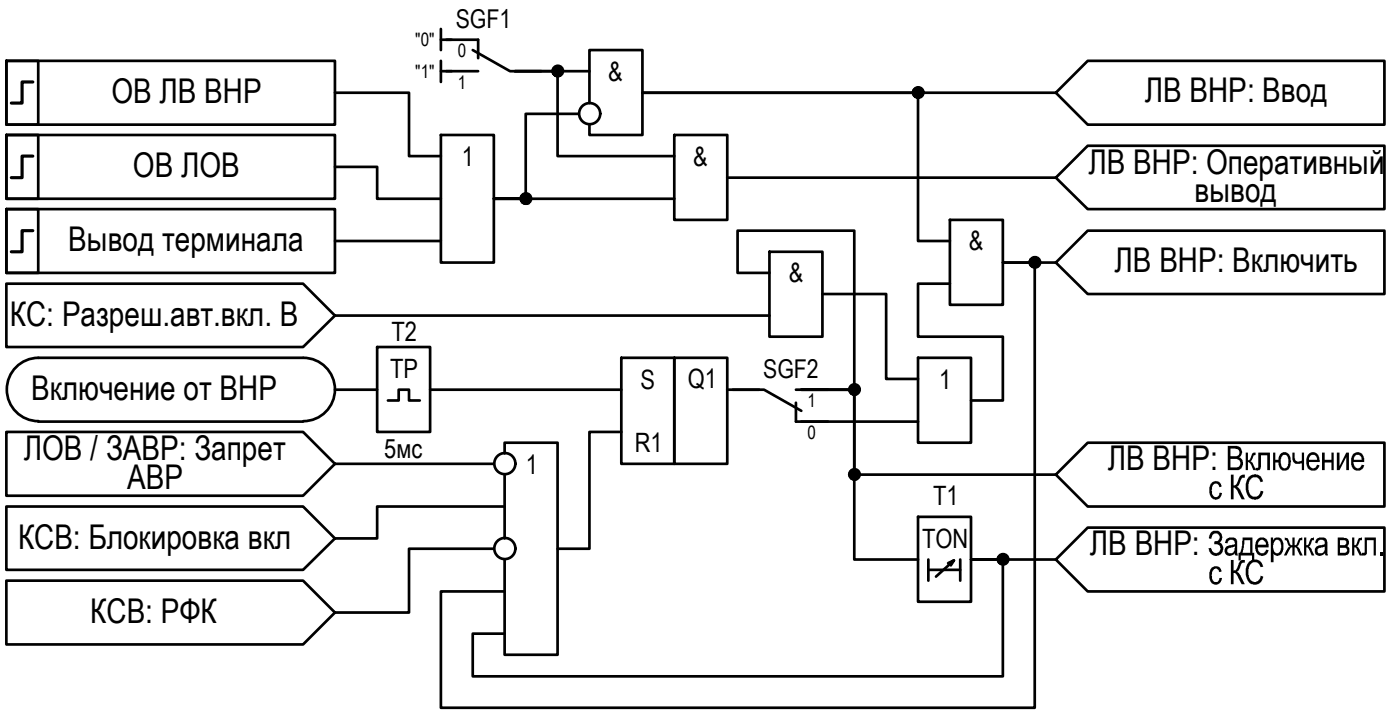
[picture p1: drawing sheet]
<svg xmlns="http://www.w3.org/2000/svg" width="132mm" height="68mm" viewBox="0 0 132 68" stroke-linecap="round" stroke-linejoin="round" font-family="sans-serif">
<path d="M42.1 3.7h3v1.8M42.1 6.7h3M44.6 4.7l3.5 2h3M69.1 36.7h3l3.5 2M75.1 37.9v1.8h3M75.1 36.7h3" fill="none" stroke="#000" stroke-width=".25"/>
<!-- layer: 0 -->
<g fill="none" stroke="#000" stroke-width=".25">
<path d="M.6 5.7h3v6h-3zM.6 5.7h31v6h-31zM.6 19.7h31v6h-31zM.6 19.7h3v6h-3zM.6 12.7h3v6h-3zM.6 12.7h31v6h-31zM31.6 15.7h4v3h6M31.6 8.7h7v6h3M41.6 12.7h5v12h-5zM41.6 2.7v2M41.6 5.7v2M41.6 3.7h1"/>
<path d="M41.6 6.7h1M54.6 10.7h-5v8h-3h17M55.6 6.7h-7h4v8h11M55.6 9.7v-5h5v8h-5v-1M63.6 12.7h5v8h-5zM68.6 16.7h31M99.6 8.7l3-3h28v6h-28zM99.6 8.7h-39h26v14h3M102.6 13.7h28v6h-28l-3-3zM.6 26.7h28l3 3-3 3h-28zM3.6 33.7h25a2.98 2.98 0 0 1 3 3 2.98 2.98 0 0 1-3 3M3.6 39.7h25"/>
<path d="M3.6 33.7a2.98 2.98 0 0 0-3 3 2.98 2.98 0 0 0 3 3M31.6 22.7h10M31.6 36.7h4M31.6 29.7h41M35.6 32.7h5v8h-5zM36.6 37.7h1v-1h1v1h1M40.6 36.7h18M58.6 33.7h5v10h-5zM63.6 33.7h5v10h-5zM68.6 36.7h3M72.6 23.7h5v8h-5zM72.6 25.7h-3v-4h11v15h-5"/>
<path d="M75.6 36.7h5v16h6M75.6 36.7h5v8h19M75.6 39.7h11M77.6 27.7h6v8h3M86.6 33.7h5v8h-5zM89.6 20.7h5v8h-5zM89.6 26.7h-3v5h8v6h-3M99.6 24.7h-5h3v42h-56v-11h6M102.6 21.7h28v6h-28l-3-3zM.6 40.7h28l3 3-3 3h-28zM.6 47.7h28l3 3-3 3h-28zM31.6 43.7h15"/>
<path d="M46.6 51.7h-8v6h-7l-3-3h-28v6h28l3-3M47.6 42.7v-1h5v20h-5v-9M47.6 47.7h-12v3h-4M47.6 44.7v6M58.6 40.7h-3v11h-3M86.6 48.7h5v8h-5zM87.6 52.7v2M87.6 53.7h3M89.4 53.1l.6-.3-1.7 1.5M90 52.8l-.3 .5M90.6 52.7v2M99.6 52.7h-8h3v11h-50v-4h3"/>
<path d="M102.6 49.7h28v6h-28l-3-3zM102.6 41.7h28v6h-28l-3-3z"/>
<circle cx="49.6" cy="18.7" r=".49"/>
<circle cx="52.6" cy="6.7" r=".49"/>
<circle cx="55.6" cy="10.7" r=".99"/>
<circle cx="86.6" cy="8.7" r=".49"/>
<circle cx="80.6" cy="36.7" r=".49"/>
<circle cx="97.6" cy="24.7" r=".49"/>
<circle cx="47.6" cy="43.7" r=".99"/>
<circle cx="47.6" cy="51.7" r=".99"/>
<circle cx="80.6" cy="44.7" r=".49"/>
<circle cx="94.6" cy="52.7" r=".49"/>
</g>
<g fill="#000" stroke="#000" stroke-width=".09">
<path d="M49.5 19.2h.2zM49.5 18.2h.1zM52.5 7.2h.2zM52.5 6.2h.1zM86.5 9.2h.2zM86.5 8.2h.1zM80.5 37.2h.2zM80.5 36.2h.1zM97.3 25.2h.5zM97.4 24.3h.4zM97.5 25.2h.2zM97.5 24.2h.1z"/>
<path d="M80.5 45.2h.2zM80.5 44.2h.1zM94.2 53.1h.7zM94.5 53.2h.2zM94.5 52.2h.1z"/>
<path d="M49.5 18.2h.2zM49.5 18.2h.2z"/>
<path d="M49.5 19.2h.1zM49.5 19.2h.1z"/>
<path d="M49.5 18.2l.2 .1zM49.5 18.2l.2 .1z"/>
<path d="M49.4 18.3h.4zM49.4 18.3h.4z"/>
<path d="M49.4 19.2h.3zM49.4 19.2h.3z"/>
<path d="M49.4 18.3h.4zM49.4 18.3h.4z"/>
<path d="M49.4 19.2h.4zM49.4 19.2h.3z"/>
<path d="M49.3 18.3h.6zM49.3 18.3h.6z"/>
<path d="M49.3 19.2h.5zM49.3 19.2h.5z"/>
<path d="M49.3 18.3h.6zM49.3 18.3h.6z"/>
<path d="M49.3 19.1h.6zM49.3 19.1l.5 .1z"/>
<path d="M49.2 18.3l.8 .1zM49.2 18.3l.8 .1z"/>
<path d="M49.2 19.1h.7zM49.2 19.1h.7z"/>
<path d="M49.2 18.4h.8zM49.2 18.4h.8z"/>
<path d="M49.2 18.4h.8zM49.2 18.4h.8z"/>
<path d="M49.2 19l.8 .1zM49.2 19l.8 .1z"/>
<path d="M49.2 19.1h.8zM49.2 19.1h.7z"/>
<path d="M49.2 18.4l.8 .1zM49.2 18.4l.8 .1z"/>
<path d="M49.1 18.5h.9zM49.1 18.5h.9z"/>
<path d="M49.1 18.9l.9 .1zM49.1 18.9l.9 .1z"/>
<path d="M49.2 19h.8zM49.2 19h.8z"/>
<path d="M49.1 18.5l.9 .1v-.1zM49.1 18.5l.9 .1h-.9z"/>
<path d="M49.1 18.6h1zM49.1 18.6h1z"/>
<path d="M49.1 18.9h.9zM49.1 18.9h.9z"/>
<path d="M49.1 18.9h.9zM49.1 18.9h.9z"/>
<path d="M49.1 18.6l1 .1zM49.1 18.6l1 .1z"/>
<path d="M49.1 18.7h1zM49.1 18.7h1z"/>
<path d="M49.1 18.7l1 .1zM49.1 18.7l1 .1z"/>
<path d="M49.1 18.8h1zM49.1 18.8h1z"/>
<path d="M49.1 18.8h1zM49.1 18.8l.9 .1z"/>
<path d="M52.5 7.2h.1zM52.5 7.2h.1z"/>
<path d="M52.5 6.2h.2zM52.5 6.2h.2z"/>
<path d="M52.5 6.2h.3zM52.4 6.2h.4z"/>
<path d="M52.4 6.2l.4 .1zM52.4 6.2l.4 .1z"/>
<path d="M52.4 7.2h.4zM52.4 7.2h.3z"/>
<path d="M52.4 6.3h.4zM52.3 6.3h.5z"/>
<path d="M52.4 7.2h.4zM52.4 7.2h.4z"/>
<path d="M52.3 6.3h.6zM52.3 6.3h.6z"/>
<path d="M52.3 7.2h.5zM52.3 7.2h.5z"/>
<path d="M52.3 6.3l.6 .1zM52.3 6.3l.6 .1z"/>
<path d="M52.2 6.4h.7zM52.2 6.4h.7z"/>
<path d="M52.2 7.1h.7zM52.2 7.1h.7z"/>
<path d="M52.3 7.1h.6zM52.3 7.1l.5 .1z"/>
<path d="M52.2 6.4h.8zM52.2 6.4h.8z"/>
<path d="M52.2 7.1h.7zM52.2 7.1h.7z"/>
<path d="M52.2 6.4l.8 .1zM52.2 6.4l.8 .1z"/>
<path d="M52.2 7h.8zM52.2 7l.7 .1z"/>
<path d="M52.2 6.5h.8zM52.1 6.5h.9z"/>
<path d="M52.1 6.5h1zM52.1 6.5h1z"/>
<path d="M52.1 7h.9zM52.1 7h.9z"/>
<path d="M52.2 7h.8zM52.2 7h.8z"/>
<path d="M52.1 6.5l1 .1zM52.1 6.5l1 .1z"/>
<path d="M52.1 6.6h1zM52.1 6.6h1z"/>
<path d="M52.1 6.6l1 .1zM52.1 6.6l1 .1z"/>
<path d="M52.1 6.8l1 .1zM52.1 6.8l1 .1z"/>
<path d="M52.1 6.9h1zM52.1 6.9h1z"/>
<path d="M52.1 6.9h1zM52.1 6.9l.9 .1z"/>
<path d="M52.1 6.7h1zM52.1 6.7h1z"/>
<path d="M52.1 6.7l1 .1v-.1zM52.1 6.7l1 .1h-1z"/>
<path d="M52.1 6.8h1zM52.1 6.8h1z"/>
<path d="M86.5 9.2h.1zM86.5 9.2h.1z"/>
<path d="M86.5 8.2h.2zM86.5 8.2h.2z"/>
<path d="M86.5 8.2l.2 .1zM86.4 8.3h.3z"/>
<path d="M86.4 8.3h.4zM86.4 8.3h.4z"/>
<path d="M86.4 9.2h.3zM86.4 9.2h.3z"/>
<path d="M86.4 8.3h.4zM86.3 8.3h.5z"/>
<path d="M86.4 9.2h.4zM86.4 9.2h.3z"/>
<path d="M86.3 8.3h.6zM86.3 8.3h.6z"/>
<path d="M86.3 9.2h.5zM86.3 9.2h.5z"/>
<path d="M86.3 8.3l.6 .1zM86.3 8.3l.6 .1z"/>
<path d="M86.3 9.1h.6zM86.3 9.1l.5 .1z"/>
<path d="M86.2 8.4h.7zM86.2 8.4h.7z"/>
<path d="M86.2 9.1h.7zM86.2 9.1h.7z"/>
<path d="M86.2 9.1h.7zM86.2 9.1h.7z"/>
<path d="M86.2 8.4h.8zM86.2 8.4h.8z"/>
<path d="M86.2 8.4h.8zM86.2 8.4h.8z"/>
<path d="M86.2 9h.8zM86.2 9l.7 .1z"/>
<path d="M86.2 8.4l.8 .1zM86.2 8.4l.8 .1z"/>
<path d="M86.1 8.5h.9zM86.1 8.5h.9z"/>
<path d="M86.1 9h.9zM86.1 9h.9z"/>
<path d="M86.2 9h.8zM86.2 9h.8z"/>
<path d="M86.1 8.5l.9 .1zM86.1 8.5l.9 .1z"/>
<path d="M86.1 8.6h.9zM86.1 8.6h.9z"/>
<path d="M86.1 8.6l1 .1-.1-.1zM86.1 8.6l1 .1h-1z"/>
<path d="M86.1 8.8l.9 .1zM86.1 8.8l.9 .1z"/>
<path d="M86.1 8.9h.9zM86.1 8.9h.9z"/>
<path d="M86.1 8.9h.9zM86.1 8.9l.9 .1z"/>
<path d="M86.1 8.7h1zM86.1 8.7h1z"/>
<path d="M86.1 8.7l1 .1zM86.1 8.7l1 .1z"/>
<path d="M86.1 8.8h1zM86.1 8.8h.9z"/>
<path d="M80.5 37.2h.1zM80.5 37.2h.1z"/>
<path d="M80.5 36.2h.2zM80.5 36.2h.2z"/>
<path d="M80.5 36.2l.2 .1zM80.4 36.3h.3z"/>
<path d="M80.4 36.3h.4zM80.4 36.3h.4z"/>
<path d="M80.4 37.2h.3zM80.4 37.2h.3z"/>
<path d="M80.4 36.3h.4zM80.4 36.3h.4z"/>
<path d="M80.4 37.2h.4zM80.4 37.2h.3z"/>
<path d="M80.3 36.3h.6zM80.3 36.3h.6z"/>
<path d="M80.3 37.1h.5zM80.3 37.1l.5 .1z"/>
<path d="M80.3 36.3h.6zM80.3 36.3h.6z"/>
<path d="M80.3 37.1h.6zM80.3 37.1h.5z"/>
<path d="M80.2 36.3l.7 .1zM80.2 36.3l.7 .1z"/>
<path d="M80.2 37.1h.7zM80.2 37.1h.7z"/>
<path d="M80.2 36.4h.7zM80.2 36.4h.7z"/>
<path d="M80.2 36.4l.8 .1zM80.2 36.4l.8 .1z"/>
<path d="M80.2 37l.7 .1zM80.2 37l.7 .1z"/>
<path d="M80.2 37.1h.7zM80.2 37.1h.7z"/>
<path d="M80.1 36.5h.9zM80.1 36.5h.9z"/>
<path d="M80.1 37h.9zM80.1 37h.8z"/>
<path d="M80.1 36.5l.9 .1zM80.1 36.5l.9 .1z"/>
<path d="M80.1 36.6h.9zM80.1 36.6h.9z"/>
<path d="M80.1 36.6h1zM80.1 36.6h1z"/>
<path d="M80.1 36.8l.9 .1zM80.1 36.8l.9 .1z"/>
<path d="M80.1 36.9h.9zM80.1 36.9h.9z"/>
<path d="M80.1 36.9h.9zM80.1 36.9l.9 .1z"/>
<path d="M80.1 36.6l1 .1zM80.1 36.7h1z"/>
<path d="M80.1 36.7h1zM80.1 36.7h1z"/>
<path d="M80.1 36.7l1 .1zM80.1 36.7l1 .1z"/>
<path d="M80.1 36.8h1zM80.1 36.8h1z"/>
<path d="M80.1 36.8h1zM80.1 36.8h.9z"/>
<path d="M97.5 25.2h.1zM97.5 25.2h.1z"/>
<path d="M97.5 24.2h.2zM97.5 24.2h.2z"/>
<path d="M97.5 24.2h.2zM97.4 24.2h.3z"/>
<path d="M97.4 24.2l.4 .1zM97.4 24.2l.4 .1zM97.3 24.3h.5z"/>
<path d="M97.4 25.2h.3zM97.4 25.2h.3z"/>
<path d="M97.3 24.3h.6zM97.3 24.3h.6z"/>
<path d="M97.4 25.2h.4zM97.4 25.2h.3z"/>
<path d="M97.3 24.3l.6 .1zM97.3 24.3l.6 .1z"/>
<path d="M97.2 24.4h.7zM97.2 24.4h.7z"/>
<path d="M97.2 25.1h.7zM97.2 25.1h.7z"/>
<path d="M97.3 25.1h.6zM97.3 25.1l.5 .1zM97.3 25.2h.5z"/>
<path d="M97.2 24.4h.8zM97.2 24.4h.8z"/>
<path d="M97.2 25.1h.7zM97.2 25.1h.7z"/>
<path d="M97.2 24.4h.8zM97.2 24.4h.8z"/>
<path d="M97.2 25h.8zM97.2 25l.7 .1z"/>
<path d="M97.2 24.4l.8 .1zM97.2 24.4l.8 .1z"/>
<path d="M97.1 24.5h1zM97.1 24.5h1z"/>
<path d="M97.1 25h.9zM97.1 25h.9z"/>
<path d="M97.2 25h.8zM97.2 25h.8z"/>
<path d="M97.1 24.5l1 .1zM97.1 24.5l1 .1z"/>
<path d="M97.1 24.6h1zM97.1 24.6h1z"/>
<path d="M97.1 24.6l1 .1zM97.1 24.6l1 .1z"/>
<path d="M97.1 24.7h1zM97.1 24.7h1h-1z"/>
<path d="M97.1 24.7l1 .1zM97.1 24.7l1 .1z"/>
<path d="M97.1 24.8h1zM97.1 24.8h1z"/>
<path d="M97.1 24.8l1 .1zM97.1 24.8l1 .1z"/>
<path d="M97.1 24.9h1zM97.1 24.9h1z"/>
<path d="M97.1 24.9h1zM97.1 24.9l.9 .1z"/>
<path d="M80.5 45.2h.1zM80.5 45.2h.1z"/>
<path d="M80.5 44.2h.2zM80.5 44.2h.2z"/>
<path d="M80.5 44.2l.2 .1zM80.4 44.3h.3z"/>
<path d="M80.4 44.3h.4zM80.4 44.3h.4z"/>
<path d="M80.4 45.2h.3zM80.4 45.2h.3z"/>
<path d="M80.4 44.3h.4zM80.4 44.3h.4z"/>
<path d="M80.4 45.2h.4zM80.4 45.2h.3z"/>
<path d="M80.3 44.3h.6zM80.3 44.3h.6z"/>
<path d="M80.3 45.1h.5zM80.3 45.1l.5 .1z"/>
<path d="M80.3 44.3h.6zM80.3 44.3h.6z"/>
<path d="M80.3 45.1h.6zM80.3 45.1h.5z"/>
<path d="M80.2 44.3l.7 .1zM80.2 44.3l.7 .1z"/>
<path d="M80.2 45.1h.7zM80.2 45.1h.7z"/>
<path d="M80.2 44.4h.7zM80.2 44.4h.7z"/>
<path d="M80.2 44.4h.8zM80.1 44.4h.9z"/>
<path d="M80.2 45l.7 .1zM80.2 45l.7 .1z"/>
<path d="M80.2 45.1h.7zM80.2 45.1h.7z"/>
<path d="M80.1 44.4l.9 .1zM80.1 44.4l.9 .1z"/>
<path d="M80.1 45h.9zM80.1 45h.8z"/>
<path d="M80.1 44.5h.9zM80.1 44.5h.9z"/>
<path d="M80.1 44.5l.9 .1v-.1zM80.1 44.5l.9 .1h-.9z"/>
<path d="M80.1 44.6h1zM80.1 44.6h1z"/>
<path d="M80.1 44.9h.9zM80.1 44.9h.9z"/>
<path d="M80.1 44.9h.9zM80.1 44.9h.9z"/>
<path d="M80.1 44.9h.9zM80.1 44.9l.9 .1z"/>
<path d="M80.1 44.6l1 .1zM80.1 44.7h1z"/>
<path d="M80.1 44.7h1zM80.1 44.7h1z"/>
<path d="M80.1 44.7l1 .1zM80.1 44.7l1 .1z"/>
<path d="M80.1 44.8h1zM80.1 44.8h1z"/>
<path d="M80.1 44.8h1zM80.1 44.8l.9 .1z"/>
<path d="M94.5 53.2h.1zM94.5 53.2h.1z"/>
<path d="M94.5 52.2h.2zM94.5 52.2h.2z"/>
<path d="M94.5 52.2l.2 .1zM94.5 52.2l.2 .1z"/>
<path d="M94.4 52.3h.4zM94.4 52.3h.4z"/>
<path d="M94.4 53.2h.3zM94.4 53.2h.3z"/>
<path d="M94.4 52.3h.4zM94.3 52.3h.5z"/>
<path d="M94.4 53.1h.4zM94.4 53.1l.3 .1z"/>
<path d="M94.3 52.3h.6zM94.3 52.3h.6z"/>
<path d="M94.3 53.1h.5zM94.3 53.1h.5z"/>
<path d="M94.3 52.3h.6zM94.3 52.3h.6z"/>
<path d="M94.2 52.3l.7 .1zM94.2 52.3l.7 .1z"/>
<path d="M94.3 53.1h.6zM94.3 53.1h.5z"/>
<path d="M94.2 53.1h.7zM94.2 53.1h.7zM94.2 53.1h.7z"/>
<path d="M94.2 52.4h.8zM94.2 52.4h.8z"/>
<path d="M94.2 52.4h.8zM94.2 52.4h.8z"/>
<path d="M94.2 53h.8zM94.2 53l.7 .1z"/>
<path d="M94.2 52.4l.8 .1zM94.2 52.4l.8 .1z"/>
<path d="M94.1 52.5h.9zM94.1 52.5h.9z"/>
<path d="M94.1 52.9l.9 .1zM94.1 52.9l.9 .1z"/>
<path d="M94.2 53h.8zM94.2 53h.8z"/>
<path d="M94.1 52.5l.9 .1zM94.1 52.5l.9 .1z"/>
<path d="M94.1 52.6h.9zM94.1 52.6h.9h-.9z"/>
<path d="M94.1 52.6l1 .1zM94.1 52.6l1 .1z"/>
<path d="M94.1 52.8l.9 .1zM94.1 52.8l.9 .1z"/>
<path d="M94.1 52.9h.9zM94.1 52.9h.9z"/>
<path d="M94.1 52.9h.9zM94.1 52.9h.9z"/>
<path d="M94.1 52.7h1zM94.1 52.7h1z"/>
<path d="M94.1 52.7l1 .1zM94.1 52.7l1 .1z"/>
<path d="M94.1 52.8h1zM94.1 52.8h.9z"/>
</g>
<path d="M3.1 7.7h-1v2h-1M3.1 14.7h-1v2h-1M3.1 21.7h-1v2h-1" fill="none" stroke="#000" stroke-width=".3"/>
<!-- layer: TEXT -->
<g fill="#000">
<path d="M114.2 53.6a.54 .54 0 0 1 .6-.2 .54 .54 0 0 1 .4 .5h-.2a.35 .35 0 0 0-.4-.3 .35 .35 0 0 0-.3 .5v.2a.36 .36 0 0 0 .2 .5 .36 .36 0 0 0 .5-.2v-.1h.2a.59 .59 0 0 1-.6 .6 .59 .59 0 0 1-.5-.6v-.6zM114.2 45.6a.53 .53 0 0 1 .6-.3 .53 .53 0 0 1 .4 .6h-.2a.35 .35 0 0 0-.4-.3 .35 .35 0 0 0-.3 .4v.3a.36 .36 0 0 0 .2 .5 .36 .36 0 0 0 .5-.3v-.1l.2 .1v.1a.58 .58 0 0 1-.7 .5 .58 .58 0 0 1-.4-.7v-.5zM116.1 52.8h.2v1a.61 .61 0 0 0 .5-.6v-.1a.53 .53 0 0 1 .6-.3v.2a.44 .44 0 0 0-.5 .5l-.1 .2-.2 .2 .4 .3 .4 .9h-.3l-.3-.7a.54 .54 0 0 0-.5-.4v1.1h-.2zM116.1 44.7h.2l.1 1a1 1 0 0 0 .5-.8l.2-.1 .3-.1v.3a.44 .44 0 0 0-.5 .5l-.3 .4 .4 .3 .4 .9h-.3l-.4-.9-.3-.2h-.1v1.1h-.2zM117.5 42.6h.2v.8a.47 .47 0 0 0 .3-.5l.2-.3h.2v.3h-.2l-.1 .4-.2 .2 .3 .2 .3 .6h-.3l-.3-.6-.2-.2v.8h-.2zM118.7 42.6h1.1v1.7h-.3v-1.4h-.6v.8a.42 .42 0 0 1-.4 .6l-.1-.2 .3-.1zM117.7 53h.1a.76 .76 0 0 1 .8-.3 .76 .76 0 0 1 .5 .7h-.2a.56 .56 0 0 0-.7-.4 .56 .56 0 0 0-.4 .6v.6a.55 .55 0 0 0 .5 .6 .55 .55 0 0 0 .6-.6l.2 .1v.1l-.1 .3-.2 .2a.79 .79 0 0 1-.8 .1 .79 .79 0 0 1-.5-.8v-.6zM117.7 45l.3-.2 .5-.1a.73 .73 0 0 1 .6 .7h-.2a.55 .55 0 0 0-.6-.4 .55 .55 0 0 0-.5 .6v.8a.56 .56 0 0 0 .6 .4 .56 .56 0 0 0 .5-.6l.2 .1-.1 .5-.2 .2-.4 .1a1.09 1.09 0 0 1-.9-1.4l.1-.4zM121.9 42.6h.2v.4a.42 .42 0 0 0 .2 .5 .42 .42 0 0 0 .5-.1v-.8h.2v1.7h-.2v-.6h-.2a.56 .56 0 0 1-.7-.6zM121.2 50.6a.52 .52 0 0 1 .4 .6l.1 .2h.2v-.8h.2v.8h.1l.1-.2a.65 .65 0 0 1 .4-.6h.1v.3h-.2l-.1 .5-.2 .1 .3 .3 .3 .5h-.3l-.4-.7h-.1v.7h-.2v-.7l-.2 .1-.4 .6h-.2l.3-.6 .2-.2-.1-.2-.1-.3-.2-.1zM123 50.6h.2v.8h.1l.2-.2a.51 .51 0 0 1 .4-.6v.3a.31 .31 0 0 0-.3 .4l-.1 .2 .2 .3 .3 .5h-.3l-.4-.7h-.1v.7h-.2zM124.7 42.6h.2v.7h.7v-.7h.2v1.7h-.2v-.7h-.7v.7h-.2z"/>
<path d="M126.1 42.6h.2v1.3l.7-1.3h.2v1.7h-.2v-1.2l-.7 1.2h-.2zM127.5 50.6h.2v.8a.47 .47 0 0 0 .4-.5l.1-.2 .2-.1v.3h-.2l-.1 .5-.2 .1 .3 .1 .3 .7h-.3l-.3-.7h-.2v.7h-.2zM128.7 50.6h1.1v1.7h-.3v-1.4h-.6v.9a.41 .41 0 0 1-.3 .5h-.2l.1-.2a.22 .22 0 0 0 .2-.1 .22 .22 0 0 0 0-.2z"/>
<path d="M115.8 42h.7a.57 .57 0 0 1 .6 .4 .57 .57 0 0 1-.3 .7l.3 .2 .1 .2a.61 .61 0 0 1-.7 .8h-.7zM116 42.3v.7h.5a.37 .37 0 0 0 .4-.4 .37 .37 0 0 0-.5-.3zM116 43.2v.8h.5a.41 .41 0 0 0 .5-.4 .41 .41 0 0 0-.5-.4z"/>
<path d="M119.9 50.6h.2v.3a.49 .49 0 0 1 .5-.3 .49 .49 0 0 1 .4 .5v.8a.5 .5 0 0 1-.4 .4 .5 .5 0 0 1-.5-.1v.8h-.2zM120.3 50.9l-.2 .3v.3a.52 .52 0 0 0 .4 .6l.3-.3v-.3a.46 .46 0 0 0-.4-.6z"/>
<path d="M120.1 42.6h.2v.7h.3v-.2l.1-.2a.51 .51 0 0 1 .6-.3 .51 .51 0 0 1 .4 .5l.1 .3-.1 .4a.58 .58 0 0 1-.6 .5 .58 .58 0 0 1-.5-.6v-.1h-.3v.7h-.2zM121 42.9l-.2 .3v.3a.59 .59 0 0 0 .4 .6h.1a.67 .67 0 0 0 .2-.7v-.1a.41 .41 0 0 0-.5-.4z"/>
<path d="M123.4 42.8a.58 .58 0 0 1 .7-.1 .58 .58 0 0 1 .3 .6l.1 .2-1 .1a.4 .4 0 0 0 .2 .5 .4 .4 0 0 0 .5-.3h.2v.1a.63 .63 0 0 1-.7 .4 .63 .63 0 0 1-.5-.7v-.4zM123.5 43v.3h.7a.39 .39 0 0 0-.2-.4 .39 .39 0 0 0-.5 .1z"/>
<path d="M124.1 50.8h.1a.72 .72 0 0 1 .9 .1l.1 1.4h-.2v-.2l-.2 .2a.49 .49 0 0 1-.8-.4 .49 .49 0 0 1 .6-.5 .28 .28 0 0 0 .3-.3 .28 .28 0 0 0-.4-.2h-.2v.3h-.3zM124.3 51.7a.3 .3 0 0 0 .1 .4 .3 .3 0 0 0 .4-.1l.1-.2v-.3z"/>
<path d="M126.2 50.6h.5a.51 .51 0 0 1 .5 .3 .51 .51 0 0 1-.1 .6 .47 .47 0 0 1 .1 .5 .47 .47 0 0 1-.4 .3h-.6zM126.4 50.9v.5h.2a.25 .25 0 0 0 .4-.3 .25 .25 0 0 0-.4-.2zM126.4 51.6v.5h.3a.26 .26 0 0 0 .3-.3 .26 .26 0 0 0-.3-.2z"/>
<path d="M127.6 42.8a.62 .62 0 0 1 .8-.1 .62 .62 0 0 1 .3 .7v.1h-1.1v.1a.42 .42 0 0 0 .3 .4 .42 .42 0 0 0 .4 0l.1-.2h.3l-.1 .2a.64 .64 0 0 1-.8 .3 .64 .64 0 0 1-.4-.8v-.3zM127.9 42.9l-.2 .2v.2h.7a.45 .45 0 0 0-.5-.4z"/>
</g>
<g font-size="3.2">
<text x="10.5" y="9.7">ОВ ЛВ ВНР</text>
<text x="108" y="9.6">ЛВ ВНР: Ввод</text>
<text x="12.5" y="16.7">ОВ ЛОВ</text>
<text x="102.7" y="16.4">ЛВ ВНР: Оперативный</text>
<text x="6.4" y="23.7">Вывод терминала</text>
<text x="112.7" y="19">вывод</text>
<text x="105.1" y="25.7">ЛВ ВНР: Включить</text>
<text x=".9" y="30.7">КС: Разреш.авт.вкл. В</text>
<text x="2.9" y="37.7">Включение от ВНР</text>
<text x="2.3" y="43.4">ЛОВ / ЗАВР: Запрет</text>
<text x="12" y="46">АВР</text>
<text x="104.5" y="44.3">ЛВ ВНР:</text>
<text x="1.7" y="51.7">КСВ: Блокировка вкл</text>
<text x="102.8" y="52.3">ЛВ ВНР:</text>
<text x="113.9" y="52.3">Задержка вкл</text>
<text x="129.9" y="52.3">.</text>
<text x="8.5" y="58.7">КСВ: РФК</text>
</g>
<g font-size="2.5">
<text x="57.4" y="7.6">&amp;</text>
<text x="43.6" y="15.6">1</text>
<text x="65.4" y="15.6">&amp;</text>
<text x="91.4" y="23.6">&amp;</text>
<text x="74.4" y="26.6">&amp;</text>
<text x="36.8" y="35.6">TP</text>
<text x="36.9" y="32.1">T2</text>
<text x="60.4" y="36.6">S</text>
<text x="64.9" y="36.6">Q1</text>
<text x="88.6" y="36.6">1</text>
<text x="36.2" y="43.1">5мс</text>
<text x="49.6" y="44.6">1</text>
<text x="59.9" y="42.6">R1</text>
<text x="88" y="47.6">T1</text>
<text x="87" y="51.6">TON</text>
</g>
<g font-size="2.4">
<text x="43" y="2.6">SGF1</text>
<text x="72" y="35.6">SGF2</text>
</g>
<g font-size="1.7">
<text x="39.2" y="4.3">&quot;0&quot;</text>
<text x="43.2" y="5.4">0</text>
<text x="39.2" y="7.4">&quot;1&quot;</text>
<text x="43.2" y="8.4">1</text>
<text x="76.2" y="41.3">0</text>
<text x="76.2" y="38.3">1</text>
</g>
</svg>
